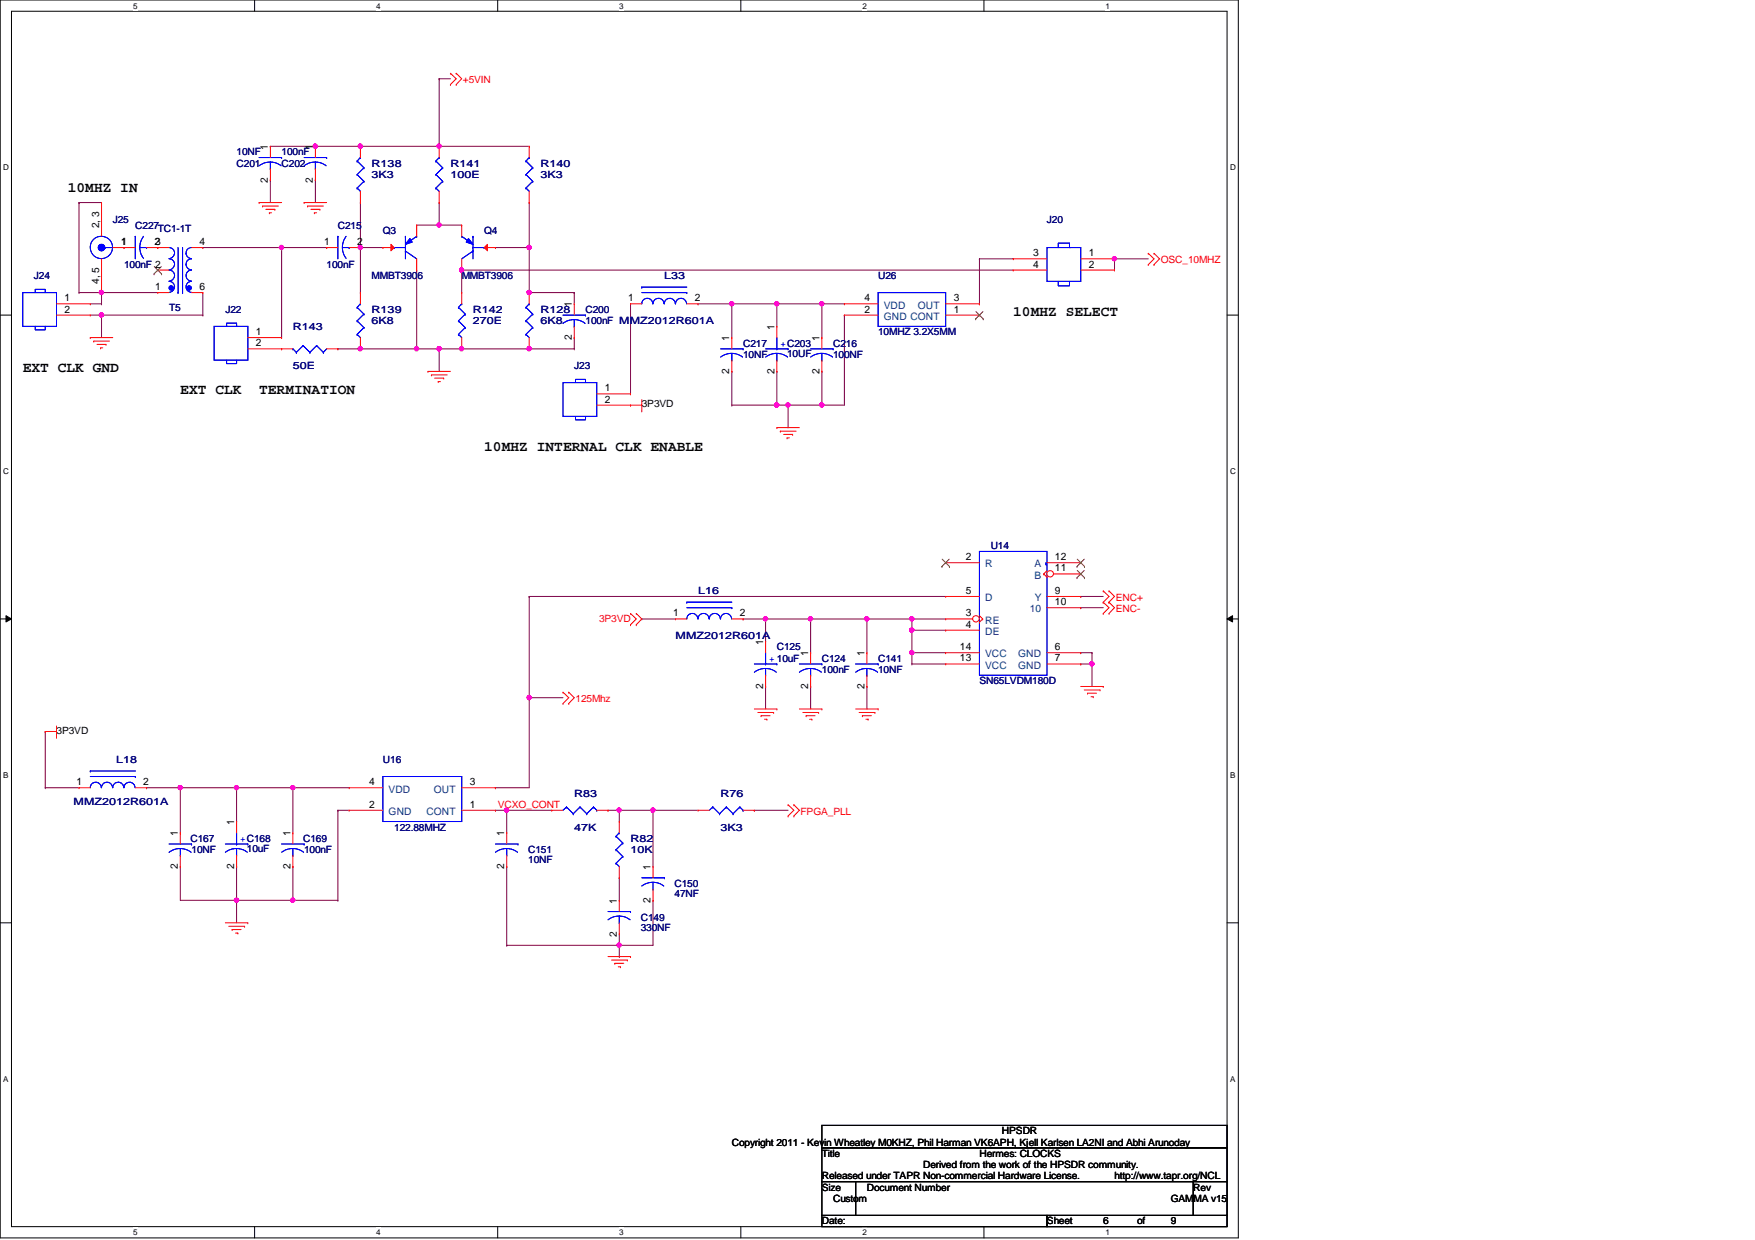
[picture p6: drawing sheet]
<svg xmlns="http://www.w3.org/2000/svg" width="297mm" height="210mm" viewBox="0 0 297 210" stroke-linecap="round" stroke-linejoin="round" font-family="sans-serif">
<path d="M0 0h209.6v209.5h-209.6zM1.9 1.9h205.8v205.7h-205.8z" fill="none" stroke="#000" stroke-width=".17"/>
<g fill="#fff">
<path d="M22.5 .2h.8v1.5h-.8z"/>
<path d="M22.5 207.9h.8v1.5h-.8z"/>
</g>
<path d="M43.1 0v1.9M43.1 207.6v1.9" fill="none" stroke="#000" stroke-width=".17"/>
<g fill="#fff">
<path d="M63.7 .2h.7v1.5h-.7z"/>
<path d="M63.7 207.9h.7v1.5h-.7z"/>
</g>
<path d="M84.2 0v1.9M84.2 207.6v1.9" fill="none" stroke="#000" stroke-width=".17"/>
<g fill="#fff">
<path d="M104.8 .2h.8v1.5h-.8z"/>
<path d="M104.8 207.9h.8v1.5h-.8z"/>
</g>
<path d="M125.4 0v1.9M125.4 207.6v1.9" fill="none" stroke="#000" stroke-width=".17"/>
<g fill="#fff">
<path d="M146 .2h.7v1.5h-.7z"/>
<path d="M146 207.9h.7v1.5h-.7z"/>
</g>
<path d="M166.5 0v1.9M166.5 207.6v1.9" fill="none" stroke="#000" stroke-width=".17"/>
<g fill="#fff">
<path d="M187.1 .2h.8v1.5h-.8z"/>
<path d="M187.1 207.9h.8v1.5h-.8z"/>
<path d="M.5 27.6h1v1.5h-1z"/>
<path d="M208.2 27.6h1v1.5h-1z"/>
<path d="M.5 79h1v1.6h-1z"/>
<path d="M208.2 79h1v1.6h-1z"/>
</g>
<path d="M0 53.3h1.9M207.7 53.3h1.9" fill="none" stroke="#000" stroke-width=".17"/>
<g fill="#fff">
<path d="M.5 130.5h.9v1.5h-.9z"/>
<path d="M208.2 130.5h.9v1.5h-.9z"/>
</g>
<path d="M0 104.8h1.9M1 104.2l.9 .6-.9 .5zM207.7 104.8l.9-.6v1.1zM207.7 104.8h1.9" fill="none" stroke="#000" stroke-width=".17"/>
<path d="M1 104.2l.9 .6-.9 .5zM207.7 104.8l.9-.6v1.1z" fill="#000"/>
<g fill="#fff">
<path d="M.5 181.9h.9v1.5h-.9z"/>
<path d="M208.2 181.9h.9v1.5h-.9z"/>
</g>
<path d="M0 156.2h1.9M207.7 156.2h1.9" fill="none" stroke="#000" stroke-width=".17"/>
<path d="M129.6 104.8h.1M129.6 104.8h7.6M129.6 104.8v3.8M154.3 104.8h.1M154.3 104.8h5.8" fill="none" stroke="#800040" stroke-width=".17"/>
<circle cx="129.5" cy="104.7" r=".37" fill="#f0f"/>
<circle cx="129.5" cy="104.7" r=".37" fill="none" stroke="#f0f" stroke-width=".17"/>
<path d="M139.1 51.4h.1M139.1 51.4v5.7" fill="none" stroke="#800040" stroke-width=".17"/>
<circle cx="139.1" cy="51.4" r=".37" fill="#f0f"/>
<circle cx="139.1" cy="51.4" r=".37" fill="none" stroke="#f0f" stroke-width=".17"/>
<path d="M142.9 53.3h.1M142.9 53.3v15.3M154.3 112.4h.1M154.3 110.5h.1M154.3 106.7h.1M154.3 112.4h5.8M154.3 110.5v1.9M154.3 106.7h5.8" fill="none" stroke="#800040" stroke-width=".17"/>
<circle cx="154.3" cy="106.7" r=".37" fill="#f0f"/>
<circle cx="154.3" cy="106.7" r=".37" fill="none" stroke="#f0f" stroke-width=".17"/>
<path d="M154.3 104.8h.1M154.3 104.8v1.9" fill="none" stroke="#800040" stroke-width=".17"/>
<circle cx="154.3" cy="104.7" r=".37" fill="#f0f"/>
<circle cx="154.3" cy="104.7" r=".37" fill="none" stroke="#f0f" stroke-width=".17"/>
<path d="M139.1 51.4h.1M139.1 51.4h3.8M154.3 110.5h.1M154.3 110.5h5.8" fill="none" stroke="#800040" stroke-width=".17"/>
<circle cx="154.3" cy="110.5" r=".37" fill="#f0f"/>
<circle cx="154.3" cy="110.5" r=".37" fill="none" stroke="#f0f" stroke-width=".17"/>
<path d="M154.3 106.7h.1M154.3 106.7v3.8M184.8 112.4h.1M184.8 112.4v3.8" fill="none" stroke="#800040" stroke-width=".17"/>
<circle cx="184.8" cy="112.4" r=".37" fill="#f0f"/>
<circle cx="184.8" cy="112.4" r=".37" fill="none" stroke="#f0f" stroke-width=".17"/>
<g fill="none" stroke="#800040" stroke-width=".17">
<path d="M131.5 62.9h.1M131.5 62.9v5.7M139.1 62.9h.1M139.1 62.9v5.7M182.9 110.5h.1M182.9 112.4h.1M182.9 102.9h.1M182.9 110.5h1.9M182.9 102.9h3.8M184.8 110.5h.1M184.8 110.5v1.9h-1.9M83.9 133.3h.1"/>
<path d="M83.9 133.3h5.7M85.8 137.2h.1M85.8 137.2h7.6"/>
</g>
<circle cx="85.7" cy="137.1" r=".37" fill="#f0f"/>
<circle cx="85.7" cy="137.1" r=".37" fill="none" stroke="#f0f" stroke-width=".17"/>
<g fill="none" stroke="#800040" stroke-width=".17">
<path d="M129.6 116.2h.1M129.6 116.2v3.8M137.2 116.2h.1M137.2 116.2v3.8M182.9 101h.1M182.9 101h3.8M30.5 133.3h.1M30.5 133.3h9.5M40 133.3h.1M40 133.3v5.8M40 152.4h.1M40 152.4v3.8"/>
<path d="M49.6 146.7h.1M49.6 146.7v5.7M85.8 146.7h.1M85.8 146.7v13.3M104.8 148.6h.1M104.8 148.6v3.8"/>
</g>
<circle cx="30.5" cy="133.3" r=".37" fill="#f0f"/>
<circle cx="30.5" cy="133.3" r=".37" fill="none" stroke="#f0f" stroke-width=".17"/>
<path d="M49.6 133.3h.1M49.6 133.3v7.7M49.6 133.3h9.5" fill="none" stroke="#800040" stroke-width=".17"/>
<circle cx="49.5" cy="133.3" r=".37" fill="#f0f"/>
<circle cx="49.5" cy="133.3" r=".37" fill="none" stroke="#f0f" stroke-width=".17"/>
<path d="M125.8 104.8h.1M125.8 104.8h3.8M102.9 137.2h.1M102.9 137.2h1.9M110.5 137.2h.1M110.5 137.2h7.6M110.5 137.2v9.5" fill="none" stroke="#800040" stroke-width=".17"/>
<circle cx="110.5" cy="137.1" r=".37" fill="#f0f"/>
<circle cx="110.5" cy="137.1" r=".37" fill="none" stroke="#f0f" stroke-width=".17"/>
<g fill="none" stroke="#800040" stroke-width=".17">
<path d="M108.6 104.8h.1M108.6 104.8h5.7M40 133.3h.1M40 133.3h9.6M57.2 137.2h.1M57.2 137.2h1.9M57.2 137.2v15.2M85.8 137.2h.1M85.8 137.2v3.8M104.8 137.2h.1M104.8 137.2v1.9M110.5 152.4h.1"/>
<path d="M110.5 152.4v7.6"/>
</g>
<circle cx="40" cy="133.3" r=".37" fill="#f0f"/>
<circle cx="40" cy="133.3" r=".37" fill="none" stroke="#f0f" stroke-width=".17"/>
<path d="M131.5 51.4h.1M131.5 51.4v3.8M127.7 137.2h.1M127.7 137.2h5.7" fill="none" stroke="#800040" stroke-width=".17"/>
<circle cx="131.5" cy="51.4" r=".37" fill="#f0f"/>
<circle cx="131.5" cy="51.4" r=".37" fill="none" stroke="#f0f" stroke-width=".17"/>
<path d="M123.9 51.4h.1M123.9 51.4h7.6" fill="none" stroke="#800040" stroke-width=".17"/>
<circle cx="123.8" cy="51.4" r=".37" fill="#f0f"/>
<circle cx="123.8" cy="51.4" r=".37" fill="none" stroke="#f0f" stroke-width=".17"/>
<path d="M188.6 43.8h.1M188.6 43.8v1.9M89.6 101h.1M89.6 101h70.5M137.2 104.8h.1M137.2 104.8v5.7" fill="none" stroke="#800040" stroke-width=".17"/>
<circle cx="188.6" cy="43.8" r=".37" fill="#f0f"/>
<circle cx="188.6" cy="43.8" r=".37" fill="none" stroke="#f0f" stroke-width=".17"/>
<path d="M17.2 53.3h.1M17.2 53.3v3.8" fill="none" stroke="#800040" stroke-width=".17"/>
<circle cx="17.2" cy="53.3" r=".37" fill="#f0f"/>
<circle cx="17.2" cy="53.3" r=".37" fill="none" stroke="#f0f" stroke-width=".17"/>
<path d="M17.2 49.5h.1M17.2 49.5h9.5" fill="none" stroke="#800040" stroke-width=".17"/>
<circle cx="17.2" cy="49.5" r=".37" fill="#f0f"/>
<circle cx="17.2" cy="49.5" r=".37" fill="none" stroke="#f0f" stroke-width=".17"/>
<path d="M61 24.8h.1M61 24.8h13.3" fill="none" stroke="#800040" stroke-width=".17"/>
<circle cx="61" cy="24.7" r=".37" fill="#f0f"/>
<circle cx="61" cy="24.7" r=".37" fill="none" stroke="#f0f" stroke-width=".17"/>
<path d="M74.3 24.8h.1M74.3 24.8h15.3" fill="none" stroke="#800040" stroke-width=".17"/>
<circle cx="74.3" cy="24.7" r=".37" fill="#f0f"/>
<circle cx="74.3" cy="24.7" r=".37" fill="none" stroke="#f0f" stroke-width=".17"/>
<path d="M74.3 38.1h.1M74.3 38.1h3.8" fill="none" stroke="#800040" stroke-width=".17"/>
<circle cx="74.3" cy="38.1" r=".37" fill="#f0f"/>
<circle cx="74.3" cy="38.1" r=".37" fill="none" stroke="#f0f" stroke-width=".17"/>
<path d="M61 34.3h.1M61 34.3v7.6M74.3 34.3h.1M74.3 34.3v3.8M89.6 41.9h.1M89.6 41.9v7.6" fill="none" stroke="#800040" stroke-width=".17"/>
<circle cx="89.5" cy="49.5" r=".37" fill="#f0f"/>
<circle cx="89.5" cy="49.5" r=".37" fill="none" stroke="#f0f" stroke-width=".17"/>
<circle cx="89.5" cy="41.9" r=".37" fill="#f0f"/>
<circle cx="89.5" cy="41.9" r=".37" fill="none" stroke="#f0f" stroke-width=".17"/>
<path d="M61 41.9h.1M61 41.9h3.8M83.9 41.9h.1M83.9 41.9h5.7" fill="none" stroke="#800040" stroke-width=".17"/>
<circle cx="61" cy="41.9" r=".37" fill="#f0f"/>
<circle cx="61" cy="41.9" r=".37" fill="none" stroke="#f0f" stroke-width=".17"/>
<path d="M61 41.9h.1M61 41.9v7.6M78.1 59.1h.1M78.1 59.1h11.5" fill="none" stroke="#800040" stroke-width=".17"/>
<circle cx="89.5" cy="59" r=".37" fill="#f0f"/>
<circle cx="89.5" cy="59" r=".37" fill="none" stroke="#f0f" stroke-width=".17"/>
<circle cx="78.1" cy="59" r=".37" fill="#f0f"/>
<circle cx="78.1" cy="59" r=".37" fill="none" stroke="#f0f" stroke-width=".17"/>
<path d="M70.5 38.1h.1M70.5 38.1h3.8M89.6 34.3h.1M89.6 34.3v7.6M61 59.1h.1M70.5 45.7h.1M70.5 45.7v13.4h-9.5M78.1 45.7h.1M78.1 45.7v3.8" fill="none" stroke="#800040" stroke-width=".17"/>
<circle cx="61" cy="59" r=".37" fill="#f0f"/>
<circle cx="61" cy="59" r=".37" fill="none" stroke="#f0f" stroke-width=".17"/>
<path d="M34.3 41.9h.1M34.3 41.9h13.4M47.7 41.9h.1M47.7 41.9v15.2M74.3 59.1h.1M74.3 59.1h3.8" fill="none" stroke="#800040" stroke-width=".17"/>
<circle cx="47.6" cy="41.9" r=".37" fill="#f0f"/>
<circle cx="47.6" cy="41.9" r=".37" fill="none" stroke="#f0f" stroke-width=".17"/>
<path d="M47.7 41.9h7.6M55.3 41.9h.1M74.3 59.1h.1M74.3 59.1v3.8" fill="none" stroke="#800040" stroke-width=".17"/>
<circle cx="74.3" cy="59" r=".37" fill="#f0f"/>
<circle cx="74.3" cy="59" r=".37" fill="none" stroke="#f0f" stroke-width=".17"/>
<path d="M70.5 59.1h.1M70.5 59.1h3.8" fill="none" stroke="#800040" stroke-width=".17"/>
<circle cx="70.5" cy="59" r=".37" fill="#f0f"/>
<circle cx="70.5" cy="59" r=".37" fill="none" stroke="#f0f" stroke-width=".17"/>
<path d="M53.4 24.8h7.6M61 24.8h.1M57.2 59.1h.1M57.2 59.1h3.8" fill="none" stroke="#800040" stroke-width=".17"/>
<circle cx="53.3" cy="24.7" r=".37" fill="#f0f"/>
<circle cx="53.3" cy="24.7" r=".37" fill="none" stroke="#f0f" stroke-width=".17"/>
<g fill="none" stroke="#800040" stroke-width=".17">
<path d="M74.3 13.3h.1M74.3 13.3h1.9M74.3 13.3v11.5M53.4 30.5h.1M53.4 30.5v3.8M89.6 49.5h7.6M89.6 59.1h7.6M97.2 49.5h.1M97.2 57.1h.1M97.2 59.1h.1M97.2 49.5v1.9M97.2 57.1v2"/>
<path d="M83.9 137.2h.1M83.9 137.2h1.9M104.8 137.2h.1M104.8 137.2h5.7"/>
</g>
<circle cx="104.8" cy="137.1" r=".37" fill="#f0f"/>
<circle cx="104.8" cy="137.1" r=".37" fill="none" stroke="#f0f" stroke-width=".17"/>
<path d="M89.6 118.1h.1M89.6 118.1v15.2M146.7 104.8h.1M146.7 104.8h7.6" fill="none" stroke="#800040" stroke-width=".17"/>
<circle cx="89.5" cy="118.1" r=".37" fill="#f0f"/>
<circle cx="89.5" cy="118.1" r=".37" fill="none" stroke="#f0f" stroke-width=".17"/>
<g fill="none" stroke="#800040" stroke-width=".17">
<path d="M15.3 53.3h19M15.3 51.4h1.9M17.2 53.3h.1M17.2 51.4h.1M17.2 49.5h.1M17.2 49.5v1.9M34.3 53.3h.1M34.3 49.5v3.8M78.1 45.7h.1M78.1 45.7h93.4M165.8 43.8h.1M165.8 51.4h.1"/>
<path d="M165.8 43.8h5.7M165.8 43.8v7.6M188.6 43.8h.1M188.6 43.8h5.7M89.6 118.1h.1M89.6 101h.1M89.6 118.1h5.7M89.6 101v17.1"/>
</g>
<circle cx="78.1" cy="45.7" r=".37" fill="#f0f"/>
<circle cx="78.1" cy="45.7" r=".37" fill="none" stroke="#f0f" stroke-width=".17"/>
<g fill="none" stroke="#800040" stroke-width=".17">
<path d="M45.8 30.5h.1M45.8 24.8h.1M45.8 30.5v3.8M45.8 24.8h7.6M106.7 51.4h.1M106.7 51.4v15.3M123.9 51.4h.1M123.9 51.4v5.7M123.9 62.9h.1M123.9 62.9v5.7M146.7 116.2h.1M146.7 104.8h.1"/>
<path d="M146.7 104.8v5.7M146.7 116.2v3.8M7.7 123.8h.1M7.7 133.3h.1M7.7 123.8v9.5M7.7 133.3h5.7"/>
</g>
<circle cx="146.7" cy="104.7" r=".37" fill="#f0f"/>
<circle cx="146.7" cy="104.7" r=".37" fill="none" stroke="#f0f" stroke-width=".17"/>
<path d="M137.2 104.8h.1M137.2 104.8h9.5" fill="none" stroke="#800040" stroke-width=".17"/>
<circle cx="137.2" cy="104.7" r=".37" fill="#f0f"/>
<circle cx="137.2" cy="104.7" r=".37" fill="none" stroke="#f0f" stroke-width=".17"/>
<g fill="none" stroke="#800040" stroke-width=".17">
<path d="M13.4 34.3h.1M13.4 34.3h3.8M13.4 34.3v15.2M13.4 49.5h.1M13.4 49.5h3.8M24.8 133.3h.1M24.8 133.3h5.7M30.5 133.3h.1M30.5 133.3v7.7M30.5 146.7h.1M30.5 146.7v5.7M104.8 158.1v1.9"/>
<path d="M104.8 160h.1M104.8 160h5.7"/>
</g>
<circle cx="104.8" cy="160" r=".37" fill="#f0f"/>
<circle cx="104.8" cy="160" r=".37" fill="none" stroke="#f0f" stroke-width=".17"/>
<path d="M30.5 152.4h9.5M40 152.4h.1M85.8 160h.1M85.8 160h19v1.9M104.8 161.9h.1" fill="none" stroke="#800040" stroke-width=".17"/>
<circle cx="40" cy="152.4" r=".37" fill="#f0f"/>
<circle cx="40" cy="152.4" r=".37" fill="none" stroke="#f0f" stroke-width=".17"/>
<path d="M40 146.7h.1M40 146.7v5.7h17.2M49.6 152.4h.1M57.2 152.4h.1" fill="none" stroke="#800040" stroke-width=".17"/>
<circle cx="49.5" cy="152.4" r=".37" fill="#f0f"/>
<circle cx="49.5" cy="152.4" r=".37" fill="none" stroke="#f0f" stroke-width=".17"/>
<path d="M118.1 51.4h.1M118.1 51.4h5.8M133.4 68.6h.1M133.4 68.6h9.5M139.1 68.6h.1" fill="none" stroke="#800040" stroke-width=".17"/>
<circle cx="139.1" cy="68.6" r=".37" fill="#f0f"/>
<circle cx="139.1" cy="68.6" r=".37" fill="none" stroke="#f0f" stroke-width=".17"/>
<circle cx="133.4" cy="68.6" r=".37" fill="#f0f"/>
<circle cx="133.4" cy="68.6" r=".37" fill="none" stroke="#f0f" stroke-width=".17"/>
<path d="M123.9 68.6h.1M123.9 68.6h9.5M131.5 68.6h.1M133.4 68.6h.1M133.4 68.6v3.8" fill="none" stroke="#800040" stroke-width=".17"/>
<circle cx="131.5" cy="68.6" r=".37" fill="#f0f"/>
<circle cx="131.5" cy="68.6" r=".37" fill="none" stroke="#f0f" stroke-width=".17"/>
<path d="M131.5 51.4h.1M131.5 51.4h7.6" fill="none" stroke="#800040" stroke-width=".17"/>
<g fill="none" stroke="#f00" stroke-width=".17">
<path d="M76.2 12.4h.1M76.2 14.3h.1M76.2 12.4l1 .9-1 1M77.2 12.4h.1M77.2 14.3h.1M77.2 12.4l.9 .9-.9 1M43.9 34.3h.1M43.9 34.3h3.8M44.4 34.9h.1M44.4 34.9h2.7M45 35.4h1.5M45.6 36h.1"/>
<path d="M45.6 36h.4M46.5 35.4h.1M51.5 34.3h.1M51.5 34.3h3.8M52.1 34.9h.1M52.1 34.9h2.6M52.6 35.4h1.5M53.2 36h.1M53.2 36h.4M54.1 35.4h.1M15.3 57.1h.1M15.3 57.1h3.8"/>
<path d="M15.9 57.7h.1M15.9 57.7h2.6M16.4 58.3h1.5M17 58.9h.1M17 58.9h.4M17.9 58.3h.1M194.3 42.9h.1M194.3 44.8h.1M194.3 42.9l1 .9-1 1M195.3 42.9h.1M195.3 44.8h.1M195.3 42.9l1 .9-1 1"/>
<path d="M72.4 62.9h.1M72.4 62.9h3.8M73 63.5h.1M73 63.5h2.7M73.6 64h1.5M74.2 64.6h.1M74.2 64.6h.3M75.1 64h.1M106.7 68.6h.1M106.7 68.6h1.9M108.6 69.6h.1M108.6 67.6v2"/>
<path d="M131.5 72.4h.1M131.5 72.4h3.8M132.1 73h.1M132.1 73h2.6M132.6 73.5h1.6M133.2 74.1h.1M133.2 74.1h.4M134.2 73.5h.1M95.3 117.2h.1M95.3 119.1h.1M95.3 117.2l1 .9-1 1M96.3 117.2h.1"/>
<path d="M96.3 119.1h.1M96.3 117.2l.9 .9-.9 1M106.7 105.7h.1M106.7 103.8h.1M106.7 103.8l1 1-1 .9M107.7 103.8h.1M107.7 105.7h.1M107.7 103.8l.9 1-.9 .9M182.9 116.2h3.8M183.5 116.8h2.7M184.1 117.3h.1M184.1 117.3h1.5"/>
<path d="M184.7 117.9h.3M185 117.9h.1M186.2 116.8h.1M186.7 116.2h.1M186.7 101.9h.1M186.7 103.8h.1M186.7 100h.1M186.7 101.9l1 1-1 .9M186.7 100l1 1-1 .9M187.7 101.9h.1M187.7 103.8h.1M187.7 100h.1"/>
<path d="M187.7 101.9l.9 1-.9 .9M187.7 100l.9 1-.9 .9M7.7 123.8h.1M7.7 123.8h1.9M9.6 124.8h.1M9.6 122.9v1.9M127.7 120h3.8M128.3 120.6h2.6M128.8 121.2h.1M128.8 121.2h1.5M129.4 121.8h.4M129.8 121.8h.1"/>
<path d="M130.9 120.6h.1M131.5 120h.1M133.4 136.2h.1M133.4 138.1h.1M133.4 136.2l1 1-1 .9M134.4 136.2h.1M134.4 138.1h.1M134.4 136.2l.9 1-.9 .9M135.3 120h3.8M135.9 120.6h2.7M136.4 121.2h.1M136.4 121.2h1.6"/>
<path d="M137 121.8h.4M137.4 121.8h.1M138.6 120.6h.1M139.1 120h.1M144.8 120h3.8M145.4 120.6h2.7M146 121.2h.1M146 121.2h1.5M146.6 121.8h.3M146.9 121.8h.1M148.1 120.6h.1M148.6 120h.1"/>
<path d="M38.1 156.2h3.8M38.7 156.8h2.7M39.3 157.4h.1M39.3 157.4h1.5M39.9 157.9h.4M40.3 157.9h.1M41.4 156.8h.1M41.9 156.2h.1M104.8 152.4h.1M104.8 158.1h.1M104.8 152.4v1.9M104.8 156.2v1.9"/>
<path d="M102.9 161.9h3.8M103.5 162.5h2.7M104.1 163.1h.1M104.1 163.1h1.5M104.6 163.7h.4M105 163.7h.1M106.2 162.5h.1M106.7 161.9h.1"/>
</g>
<path d="M139.1 190.5h68.6v3.8h-68.6zM139.1 194.3h68.6v5.7h-68.6zM139.1 200h5.7v5.7h-5.7zM139.1 205.7h38.1v1.9h-38.1zM144.8 200h57.2v5.7h-57.2zM177.2 205.7h30.5v1.9h-30.5zM202 200h5.7v5.7h-5.7z" fill="none" stroke="#000" stroke-width=".17"/>
<g fill="none" stroke="#00f" stroke-width=".17">
<path d="M78.1 40h.1M78.1 40l1.9 1.4M80 42.5h.1M80 40h.1M80 42.5l-1.9 1.3M80 40v3.8M80 41.9h2M82 41.9h.1M102.9 154.3h3.8M104.8 156.2h.1M104.8 155.1l1.2 .2 .6 .4M104.8 155.1l-.8 .1-1.1 .5"/>
<path d="M104.8 155.1v1.1M106.7 154.3h.1"/>
</g>
<path d="M79.3 40.4l.7 1-1.1-.4z" fill="#00f"/>
<path d="M78.1 40h.1M78.1 40l1.9 1.4M79.3 40.4l.7 1-1.1-.4zM80 42.5h.1M80 40h.1M80 42.5l-1.9 1.3M80 40v3.8M80 41.9h2M82 41.9h.1" fill="none" stroke="#00f" stroke-width=".17"/>
<path d="M79.3 40.4l.7 1-1.1-.4z" fill="#00f"/>
<path d="M79.3 40.4l.7 1-1.1-.4z" fill="none" stroke="#00f" stroke-width=".17"/>
<path d="M78.1 38.1h.1M78.1 38.1v1.9M78.1 45.7h.1M78.1 43.8v1.9" fill="none" stroke="#f00" stroke-width=".17"/>
<path d="M82 41.9l.5-.5v1.1z" fill="#f00"/>
<g fill="none" stroke="#f00" stroke-width=".17">
<path d="M45.8 24.8h.1M45.8 30.5h.1M45.8 24.8v1.9M45.8 28.6v1.9M53.4 24.8h.1M53.4 30.5h.1M53.4 24.8v1.9M53.4 28.6v1.9M74.3 34.3h.1M74.3 24.8h.1M74.3 24.8v1.9M74.3 32.4v1.9"/>
<path d="M89.6 34.3h.1M89.6 24.8h.1M89.6 24.8v1.9M89.6 32.4v1.9M41.9 57.1h5.8M41.9 59.1h5.8M47.7 57.1h.1M47.7 59.1h.1M82 41.9l.5-.5v1.1zM82 41.9h1.9M83.9 41.9h.1M139.1 57.1h.1"/>
<path d="M139.1 57.1v2M101 66.7h5.7M101 68.6h5.7M106.7 66.7h.1M106.7 68.6h.1M139.1 62.9h.1M139.1 61v1.9M114.3 104.8h.1M114.3 104.8h1.9M123.9 104.8h1.9M125.8 104.8h.1M104.8 139.1h.1"/>
<path d="M104.8 139.1v1.9M30.5 141h.1M30.5 146.7h.1M30.5 141v1.9M30.5 144.8v1.9M85.8 141h.1M85.8 146.7h.1M85.8 141v1.9M85.8 144.8v1.9M104.8 148.6h.1M104.8 146.7v1.9M110.5 146.7h.1"/>
<path d="M110.5 152.4h.1M110.5 146.7v1.9M110.5 150.5v1.9"/>
</g>
<g fill="none" stroke="#00f" stroke-width=".17">
<path d="M43.9 26.7h3.8M45.8 28.6h.1M45.8 27.4l1.1 .3 .7 .4M45.8 27.4l-.9 .1-1 .6M45.8 27.4v1.2M47.7 26.7h.1M51.5 26.7h3.8M53.4 28.6h.1M53.4 27.4l1.1 .3 .7 .4M53.4 27.4l-.9 .1-1 .6M53.4 27.4v1.2M55.3 26.7h.1"/>
<path d="M73.8 31.8h.1M73.8 29.5h.1M73.8 27.3h.1M73.8 31.8l.5 .6M73.8 29.5l1.1 1.2M73.8 27.3l1.1 1.1M74.3 26.7h.1M74.3 26.7l-.5 .6M74.9 30.7h.1M74.9 28.4h.1M74.9 30.7l-1.1 1.1M74.9 28.4l-1.1 1.1"/>
<path d="M89 31.8h.1M89 29.5h.1M89 27.3h.1M89 31.8l.6 .6M89 29.5l1.2 1.2M89 27.3l1.2 1.1M89.6 26.7h.1M89.6 26.7l-.6 .6M90.2 30.7h.1M90.2 28.4h.1M90.2 30.7l-1.2 1.1M90.2 28.4l-1.2 1.1"/>
<path d="M36.2 55.2h5.7v5.8h-5.7zM38.4 55.2v-.5h1.6v.5M66.7 41.9h.1M66.7 41.9h1.9M68.6 42.5h.1M68.6 40h.1M68.6 42.5l1.9 1.3M68.6 40v3.8M70.5 40h.1M70.5 40l-1.9 1.4M137.2 59.1h3.8M139.1 59.8l1.1 .2 .7 .5"/>
<path d="M139.1 59.8l-.8 .1-1.1 .6M139.1 59.8v1.2M141 59.1h.1M38.4 61v.6h1.6v-.6M95.3 64.8h5.7v5.7h-5.7zM97.4 64.8v-.6h1.7v.6M97.4 70.5v.6h1.7v-.6M139.1 61h.1M116.2 104.8a.93 .93 0 0 1 1-1 .93 .93 0 0 1 .9 1M116.2 101.9h.1M116.2 101.9h7.7M116.2 102.9h7.7"/>
<path d="M118.1 104.8a.93 .93 0 0 1 1-1 .93 .93 0 0 1 .9 1M120.1 104.8a.93 .93 0 0 1 .9-1 .93 .93 0 0 1 .9 1M122 104.8a.93 .93 0 0 1 .9-1 .93 .93 0 0 1 .9 1M123.9 102.9h.1M28.6 142.9h3.8M30.5 144.8h.1M30.5 143.6l1.2 .3 .6 .4M30.5 143.6l-.8 .1-1.1 .6M30.5 143.6v1.2M32.4 142.9h.1M83.9 142.9h3.8M85.8 144.8h.1"/>
<path d="M85.8 143.6l1.1 .3 .7 .4M85.8 143.6l-.9 .1-1 .6M85.8 143.6v1.2M87.7 142.9h.1M104.3 146.1h.1M104.3 143.8h.1M104.3 141.6h.1M104.3 146.1l.5 .6M104.3 143.8l1.1 1.2M104.3 141.6l1.1 1.1M104.8 141h.1M104.8 141l-.5 .6"/>
<path d="M105.4 145h.1M105.4 142.7h.1M105.4 145l-1.1 1.1M105.4 142.7l-1.1 1.1M108.6 148.6h3.8M110.5 150.5h.1M110.5 149.4l1.2 .2 .6 .4M110.5 149.4l-.8 .1-1.1 .5M110.5 149.4v1.1M112.4 148.6h.1"/>
</g>
<path d="M69.4 40.4l.4 .6-1.2 .4z" fill="#00f"/>
<path d="M66.7 41.9h.1M66.7 41.9h1.9M68.6 42.5h.1M68.6 40h.1M68.6 42.5l1.9 1.3M68.6 40v3.8M69.4 40.4l.4 .6-1.2 .4zM70.5 40h.1M70.5 40l-1.9 1.4" fill="none" stroke="#00f" stroke-width=".17"/>
<path d="M69.4 40.4l.4 .6-1.2 .4z" fill="#00f"/>
<path d="M69.4 40.4l.4 .6-1.2 .4z" fill="none" stroke="#00f" stroke-width=".17"/>
<path d="M70.5 38.1h.1M70.5 38.1v1.9M70.5 45.7h.1M70.5 43.8v1.9" fill="none" stroke="#f00" stroke-width=".17"/>
<path d="M66.2 41.4l.5 .5-.5 .6z" fill="#f00"/>
<g fill="none" stroke="#f00" stroke-width=".17">
<path d="M55.3 41.9h.1M55.3 41.9h1.9M59.1 41.9h1.9M61 59.1h.1M61 49.5h.1M61 41.9h.1M61 49.5v1.9M61 57.1v2M64.8 41.9h.1M64.8 41.9h1.9M66.2 41.4l.5 .5-.5 .6zM78.1 59.1h.1"/>
<path d="M78.1 49.5h.1M78.1 49.5v1.9M78.1 57.1v2M106.7 51.4h.1M106.7 51.4h1.9M116.2 51.4h1.9M118.1 51.4h.1M131.5 55.2h.1M131.5 55.2v1.9M131.5 62.9h.1M131.5 61v1.9M13.4 133.3h.1"/>
<path d="M13.4 133.3h1.9M22.9 133.3h1.9M24.8 133.3h.1M118.1 137.2h.1M118.1 137.2h2M125.8 137.2h1.9M127.7 137.2h.1M49.6 141h.1M49.6 146.7h.1M49.6 141v1.9M49.6 144.8v1.9"/>
</g>
<g fill="none" stroke="#00f" stroke-width=".17">
<path d="M28.6 47.6a.93 .93 0 0 1 .9 1 .93 .93 0 0 1-.9 .9M28.6 45.7a.93 .93 0 0 1 .9 1 .93 .93 0 0 1-.9 .9M28.6 41.9a.93 .93 0 0 1 .9 .9 .93 .93 0 0 1-.9 1M28.6 43.8a.93 .93 0 0 1 .9 .9 .93 .93 0 0 1-.9 1M30.1 49.5h.1M30.1 41.9v7.6M30.9 49.5h.1M30.9 41.9v7.6M32.4 41.9a.93 .93 0 0 0-.9 .9 .93 .93 0 0 0 .9 1M32.4 43.8a.93 .93 0 0 0-.9 .9 .93 .93 0 0 0 .9 1M32.4 45.7a.93 .93 0 0 0-.9 1 .93 .93 0 0 0 .9 .9M32.4 47.6a.93 .93 0 0 0-.9 1 .93 .93 0 0 0 .9 .9"/>
<path d="M57.2 40h.1M57.2 40v3.8M58 41.9l.2 1.2 .4 .6M58 41.9h1.1M58.6 40l-.5 1.1-.1 .8M59.1 41.9h.1M60.4 56.6h.1M60.4 54.3h.1M60.4 52h.1M60.4 56.6l.6 .5M60.4 54.3l1.2 1.2M60.4 52l1.2 1.2"/>
<path d="M61 51.4h.1M61 51.4l-.6 .6M61.6 55.5h.1M61.6 53.2h.1M61.6 55.5l-1.2 1.1M61.6 53.2l-1.2 1.1M77.6 56.6h.1M77.6 54.3h.1M77.6 52h.1M77.6 56.6l.5 .5M77.6 54.3l1.1 1.2M77.6 52l1.1 1.2"/>
<path d="M78.1 51.4h.1M78.1 51.4l-.5 .6M78.7 55.5h.1M78.7 53.2h.1M78.7 55.5l-1.1 1.1M78.7 53.2l-1.1 1.1M108.6 51.4a.93 .93 0 0 1 1-.9 .93 .93 0 0 1 .9 .9M108.6 48.6h.1M108.6 48.6h7.6M108.6 49.5h7.6M110.5 51.4a.93 .93 0 0 1 1-.9 .93 .93 0 0 1 .9 .9M112.4 51.4a.93 .93 0 0 1 1-.9 .93 .93 0 0 1 .9 .9"/>
<path d="M114.3 51.4a.93 .93 0 0 1 1-.9 .93 .93 0 0 1 .9 .9M116.2 49.5h.1M129.6 59.1h3.8M131.5 59.1h.1M131.5 59.8l1.1 .2 .7 .5M131.5 59.8l-.8 .1-1.1 .6M131.5 57.1v2M131.5 59.8v1.2M133.4 59.1h.1M131.5 61h.1M15.3 133.3a.93 .93 0 0 1 .9-.9 .93 .93 0 0 1 .9 .9M15.3 130.5h.1"/>
<path d="M15.3 130.5h7.6M15.3 131.4h7.6M17.2 133.3a.93 .93 0 0 1 .9-.9 .93 .93 0 0 1 .9 .9M19.1 133.3a.93 .93 0 0 1 .9-.9 .93 .93 0 0 1 1 .9M21 133.3a.93 .93 0 0 1 .9-.9 .93 .93 0 0 1 1 .9M22.9 131.4h.1M120.6 136.6h.1M120.6 136.6l-.5 .6M120.6 136.6l1.2 1.2M121.8 137.8h.1M122.9 136.6h.1M122.9 136.6l-1.1 1.2"/>
<path d="M122.9 136.6l1.2 1.2M124.1 137.8h.1M125.2 136.6h.1M125.2 136.6l-1.1 1.2M125.2 136.6l.6 .6M125.8 137.2h.1M47.7 142.9h3.8M49.6 144.8h.1M49.6 143.6l1.1 .3 .7 .4M49.6 143.6l-.9 .1-1 .6M49.6 143.6v1.2M51.5 142.9h.1"/>
</g>
<circle cx="32" cy="48.7" r=".37" fill="#00f"/>
<circle cx="32" cy="48.7" r=".37" fill="none" stroke="#00f" stroke-width=".17"/>
<circle cx="29" cy="48.7" r=".37" fill="#00f"/>
<g fill="none" stroke="#00f" stroke-width=".17">
<path d="M28.6 47.6a.93 .93 0 0 1 .9 1 .93 .93 0 0 1-.9 .9M28.6 45.7a.93 .93 0 0 1 .9 1 .93 .93 0 0 1-.9 .9M28.6 41.9a.93 .93 0 0 1 .9 .9 .93 .93 0 0 1-.9 1M28.6 43.8a.93 .93 0 0 1 .9 .9 .93 .93 0 0 1-.9 1M30.1 49.5h.1M30.1 41.9v7.6M30.9 49.5h.1M30.9 41.9v7.6M32.4 41.9a.93 .93 0 0 0-.9 .9 .93 .93 0 0 0 .9 1M32.4 43.8a.93 .93 0 0 0-.9 .9 .93 .93 0 0 0 .9 1M32.4 45.7a.93 .93 0 0 0-.9 1 .93 .93 0 0 0 .9 .9M32.4 47.6a.93 .93 0 0 0-.9 1 .93 .93 0 0 0 .9 .9"/>
<circle cx="29" cy="48.7" r=".37"/>
</g>
<circle cx="32" cy="48.7" r=".37" fill="#00f"/>
<circle cx="32" cy="48.7" r=".37" fill="none" stroke="#00f" stroke-width=".17"/>
<circle cx="29" cy="48.7" r=".37" fill="#00f"/>
<g fill="none" stroke="#00f" stroke-width=".17">
<path d="M60.4 31.8h.1M60.4 29.5h.1M60.4 27.3h.1M60.4 31.8l.6 .6M60.4 29.5l1.2 1.2M60.4 27.3l1.2 1.1M61 26.7h.1M61 26.7l-.6 .6M61.6 30.7h.1M61.6 28.4h.1M61.6 30.7l-1.2 1.1M61.6 28.4l-1.2 1.1"/>
<path d="M3.8 49.5h5.8v5.7h-5.8zM6 49.5v-.5h1.7v.5M6 55.2v.6h1.7v-.6M89 56.6h.1M89 54.3h.1M89 52h.1M89 56.6l.6 .5M89 54.3l1.2 1.2M89 52l1.2 1.2M89.6 51.4h.1M89.6 51.4l-.6 .6M90.2 55.5h.1"/>
<path d="M90.2 53.2h.1M90.2 55.5l-1.2 1.1M90.2 53.2l-1.2 1.1M95.3 53.3h3.8M97.2 55.2h.1M97.2 54.1l1.1 .2 .7 .4M97.2 54.1l-.8 .1-1.1 .5M97.2 54.1v1.1M99.1 53.3h.1M122 59.1h3.8M123.9 59.8l1.1 .2 .7 .5M123.9 59.8l-.9 .1-1 .6"/>
<path d="M123.9 59.8v1.2M125.8 59.1h.1M148.6 49.5h11.5v5.7h-11.5zM177.2 41.9h5.7v5.7h-5.7zM179.1 41.9v-.8h1.9v.8h.2M179.1 47.6v.8h1.9v-.8M123.9 61h.1M165.8 93.3h11.4v21h-11.4zM177 95.5h.1M177 95.2v.3M127.7 112.4h3.8M129.6 114.3h.1"/>
<path d="M129.6 112.4h.1M129.6 113.2l1.1 .2 .7 .4M129.6 113.2l-.9 .1-1 .5M129.6 110.5v1.9M129.6 113.2v1.1M131.5 112.4h.1M144.8 112.4h3.8M146.7 114.3h.1M146.7 113.2l1.2 .2 .6 .4M146.7 113.2l-.8 .1-1.1 .5M146.7 113.2v1.1M148.6 112.4h.1"/>
<path d="M64.8 131.4h13.3v7.7h-13.3zM38.1 142.9h3.8M40 144.8h.1M40 142.9h.1M40 143.6l1.2 .3 .7 .4M40 143.6l-.8 .1-1.1 .6M40 141v1.9M40 143.6v1.2M41.9 142.9h.1"/>
<circle cx="29" cy="48.7" r=".37"/>
</g>
<g fill="none" stroke="#f00" stroke-width=".17">
<path d="M61 34.3h.1M61 24.8h.1M61 24.8v1.9M61 32.4v1.9M9.6 51.4h5.7M9.6 53.3h5.7M15.3 51.4h.1M15.3 53.3h.1M26.7 49.5h.1M26.7 41.9h.1M26.7 45.7h.1M26.7 49.5h1.9"/>
<path d="M26.7 41.9h1.9M26.7 45.7h1.9M32.4 49.5h1.9M32.4 41.9h1.9M34.3 49.5h.1M34.3 41.9h.1M89.6 59.1h.1M89.6 49.5h.1M89.6 49.5v1.9M89.6 57.1v2M97.2 51.4h.1M97.2 57.1h.1"/>
<path d="M97.2 51.4v1.9M97.2 55.2v1.9M123.9 57.1h.1M123.9 57.1v2M142.9 53.3h.1M142.9 51.4h.1M142.9 51.4h5.7M142.9 53.3h5.7M160.1 51.4h5.7M160.1 53.3h5.7M165.8 51.4h.1M165.8 53.3h.1"/>
<path d="M171.5 43.8h.1M171.5 45.7h.1M171.5 45.7h5.7M171.5 43.8h5.7M182.9 45.7h5.7M182.9 43.8h5.7M188.6 43.8h.1M188.6 45.7h.1M123.9 62.9h.1M123.9 61v1.9M176.7 97.2h.1M176.7 97.2l.5 .5"/>
<path d="M177.2 97.7h.1M177.2 95.2h5.7M177.2 96.6l-.5 .6M182.9 95.2h.1M129.6 108.6h.1M129.6 116.2h.1M129.6 108.6v1.9M129.6 114.3v1.9M146.7 110.5h.1M146.7 116.2h.1M146.7 110.5v1.9M146.7 114.3v1.9"/>
<path d="M40 139.1h.1M40 139.1v1.9M59.1 137.2h.1M59.1 133.3h.1M59.1 133.3h5.7M59.1 137.2h5.7M78.1 133.3h5.8M78.1 137.2h5.8M83.9 133.3h.1M83.9 137.2h.1M40 146.7h.1M40 144.8v1.9"/>
</g>
<path d="M26.1 46.4h.1M26.1 45.1l1.2 1.3M27.3 45.1l-1.2 1.3M27.3 46.4h.1M165.1 54h.1M165.2 52.7l1.2 1.3M166.4 52.7l-1.3 1.3M166.4 54h.1M182.3 95.9h.1M182.3 94.7l1.3 1.2M183.5 94.7l-1.2 1.2M183.6 95.9h.1" fill="none" stroke="#804000" stroke-width=".17"/>
<circle cx="177.8" cy="97.1" r=".55" fill="#fff"/>
<g fill="none" stroke="#f00" stroke-width=".17">
<path d="M160.1 95.2h.1M160.1 95.2h5.7M178.3 97.2h4.6M182.9 97.2h.1M160.1 110.5h.1M160.1 112.4h.1M160.1 110.5h5.7M160.1 112.4h5.7M165.8 105.3h.1M165.8 104.2l.5 .6M166.3 104.8h.1M166.3 104.8l-.5 .5"/>
<path d="M177.2 101h5.7M177.2 102.9h5.7M177.2 110.5h5.7M177.2 112.4h5.7M182.9 101h.1M182.9 102.9h.1M182.9 110.5h.1M182.9 112.4h.1"/>
<circle cx="177.8" cy="97.1" r=".55"/>
</g>
<path d="M159.4 95.9h.1M159.5 94.7l1.2 1.2M160.7 94.7l-1.3 1.2M160.7 95.9h.1M182.3 97.8h.1M182.3 96.6l1.3 1.2M183.5 96.6l-1.2 1.2M183.6 97.8h.1" fill="none" stroke="#804000" stroke-width=".17"/>
<circle cx="165.2" cy="104.7" r=".55" fill="#fff"/>
<g fill="none" stroke="#f00" stroke-width=".17">
<path d="M21 41.9h.1M21 41.9h1.9M24.8 41.9h1.9M26.7 41.9h.1M47.7 59.1h.1M47.7 59.1h1.9M55.3 59.1h1.9M57.2 59.1h.1M137.2 110.5h.1M137.2 116.2h.1M137.2 110.5v1.9M137.2 114.3v1.9"/>
<path d="M160.1 104.8h.1M160.1 106.7h.1M160.1 101h.1M160.1 104.8h4.5M160.1 106.7h5.7M160.1 101h5.7M93.4 137.2h.1M93.4 137.2h1.9M101 137.2h1.9M102.9 137.2h.1"/>
<circle cx="165.2" cy="104.7" r=".55"/>
</g>
<g fill="none" stroke="#00f" stroke-width=".17">
<path d="M22.9 40h.1M22.9 40v3.8M23.7 41.9l.2 1.2 .4 .6M23.7 41.9h1.1M24.3 40l-.5 1.1-.1 .8M24.8 41.9h.1M49.6 59.1h.1M49.6 59.1l.6 .5M50.2 59.6h.1M51.3 58.5h.1M51.3 58.5l1.1 1.1M51.3 58.5l-1.1 1.1"/>
<path d="M52.4 59.6h.1M53.6 58.5h.1M53.6 58.5l1.1 1.1M53.6 58.5l-1.2 1.1M54.7 59.6h.1M55.3 59.1l-.6 .5M135.3 112.4h3.8M137.2 114.3h.1M137.2 113.2l1.1 .2 .7 .4M137.2 113.2l-.8 .1-1.1 .5M137.2 113.2v1.1M139.1 112.4h.1"/>
<path d="M95.9 136.6h.1M95.9 136.6l-.6 .6M95.9 136.6l1.1 1.2M97 137.8h.1M98.2 136.6h.1M98.2 136.6l-1.2 1.2M98.2 136.6l1.1 1.2M99.3 137.8h.1M100.5 136.6h.1M100.5 136.6l-1.2 1.2M100.5 136.6l.5 .6M101 137.2h.1"/>
</g>
<circle cx="17.2" cy="41.9" r=".56" fill="#00f"/>
<g fill="none" stroke="#00f" stroke-width=".17">
<path d="M17.8 41.9h.1M17.8 41.9h1.3"/>
<circle cx="17.2" cy="41.9" r="1.89"/>
<circle cx="17.2" cy="41.9" r=".56"/>
</g>
<circle cx="17.2" cy="41.9" r=".56" fill="#00f"/>
<g fill="none" stroke="#00f" stroke-width=".17">
<path d="M17.8 41.9h.1M17.8 41.9h1.3"/>
<circle cx="17.2" cy="41.9" r="1.89"/>
<circle cx="17.2" cy="41.9" r=".56"/>
</g>
<path d="M17.2 34.3h.1M17.2 34.3v5.7M17.2 49.5h.1M17.2 43.8v5.7M19.1 41.9h1.9M21 41.9h.1" fill="none" stroke="#f00" stroke-width=".17"/>
<circle cx="129.5" cy="104.7" r=".37" fill="#f0f"/>
<circle cx="129.5" cy="104.7" r=".37" fill="none" stroke="#f0f" stroke-width=".17"/>
<circle cx="139.1" cy="51.4" r=".37" fill="#f0f"/>
<circle cx="139.1" cy="51.4" r=".37" fill="none" stroke="#f0f" stroke-width=".17"/>
<circle cx="154.3" cy="106.7" r=".37" fill="#f0f"/>
<circle cx="154.3" cy="106.7" r=".37" fill="none" stroke="#f0f" stroke-width=".17"/>
<circle cx="154.3" cy="104.7" r=".37" fill="#f0f"/>
<circle cx="154.3" cy="104.7" r=".37" fill="none" stroke="#f0f" stroke-width=".17"/>
<circle cx="154.3" cy="110.5" r=".37" fill="#f0f"/>
<circle cx="154.3" cy="110.5" r=".37" fill="none" stroke="#f0f" stroke-width=".17"/>
<circle cx="184.8" cy="112.4" r=".37" fill="#f0f"/>
<circle cx="184.8" cy="112.4" r=".37" fill="none" stroke="#f0f" stroke-width=".17"/>
<circle cx="85.7" cy="137.1" r=".37" fill="#f0f"/>
<circle cx="85.7" cy="137.1" r=".37" fill="none" stroke="#f0f" stroke-width=".17"/>
<circle cx="30.5" cy="133.3" r=".37" fill="#f0f"/>
<circle cx="30.5" cy="133.3" r=".37" fill="none" stroke="#f0f" stroke-width=".17"/>
<circle cx="49.5" cy="133.3" r=".37" fill="#f0f"/>
<circle cx="49.5" cy="133.3" r=".37" fill="none" stroke="#f0f" stroke-width=".17"/>
<circle cx="110.5" cy="137.1" r=".37" fill="#f0f"/>
<circle cx="110.5" cy="137.1" r=".37" fill="none" stroke="#f0f" stroke-width=".17"/>
<circle cx="40" cy="133.3" r=".37" fill="#f0f"/>
<circle cx="40" cy="133.3" r=".37" fill="none" stroke="#f0f" stroke-width=".17"/>
<circle cx="131.5" cy="51.4" r=".37" fill="#f0f"/>
<circle cx="131.5" cy="51.4" r=".37" fill="none" stroke="#f0f" stroke-width=".17"/>
<circle cx="123.8" cy="51.4" r=".37" fill="#f0f"/>
<circle cx="123.8" cy="51.4" r=".37" fill="none" stroke="#f0f" stroke-width=".17"/>
<circle cx="188.6" cy="43.8" r=".37" fill="#f0f"/>
<circle cx="188.6" cy="43.8" r=".37" fill="none" stroke="#f0f" stroke-width=".17"/>
<circle cx="17.2" cy="53.3" r=".37" fill="#f0f"/>
<circle cx="17.2" cy="53.3" r=".37" fill="none" stroke="#f0f" stroke-width=".17"/>
<circle cx="17.2" cy="49.5" r=".37" fill="#f0f"/>
<circle cx="17.2" cy="49.5" r=".37" fill="none" stroke="#f0f" stroke-width=".17"/>
<circle cx="61" cy="24.7" r=".37" fill="#f0f"/>
<circle cx="61" cy="24.7" r=".37" fill="none" stroke="#f0f" stroke-width=".17"/>
<circle cx="74.3" cy="24.7" r=".37" fill="#f0f"/>
<circle cx="74.3" cy="24.7" r=".37" fill="none" stroke="#f0f" stroke-width=".17"/>
<circle cx="74.3" cy="38.1" r=".37" fill="#f0f"/>
<circle cx="74.3" cy="38.1" r=".37" fill="none" stroke="#f0f" stroke-width=".17"/>
<circle cx="89.5" cy="49.5" r=".37" fill="#f0f"/>
<circle cx="89.5" cy="49.5" r=".37" fill="none" stroke="#f0f" stroke-width=".17"/>
<circle cx="89.5" cy="41.9" r=".37" fill="#f0f"/>
<circle cx="89.5" cy="41.9" r=".37" fill="none" stroke="#f0f" stroke-width=".17"/>
<circle cx="61" cy="41.9" r=".37" fill="#f0f"/>
<circle cx="61" cy="41.9" r=".37" fill="none" stroke="#f0f" stroke-width=".17"/>
<circle cx="89.5" cy="59" r=".37" fill="#f0f"/>
<circle cx="89.5" cy="59" r=".37" fill="none" stroke="#f0f" stroke-width=".17"/>
<circle cx="78.1" cy="59" r=".37" fill="#f0f"/>
<circle cx="78.1" cy="59" r=".37" fill="none" stroke="#f0f" stroke-width=".17"/>
<circle cx="61" cy="59" r=".37" fill="#f0f"/>
<circle cx="61" cy="59" r=".37" fill="none" stroke="#f0f" stroke-width=".17"/>
<circle cx="47.6" cy="41.9" r=".37" fill="#f0f"/>
<circle cx="47.6" cy="41.9" r=".37" fill="none" stroke="#f0f" stroke-width=".17"/>
<circle cx="74.3" cy="59" r=".37" fill="#f0f"/>
<circle cx="74.3" cy="59" r=".37" fill="none" stroke="#f0f" stroke-width=".17"/>
<circle cx="70.5" cy="59" r=".37" fill="#f0f"/>
<circle cx="70.5" cy="59" r=".37" fill="none" stroke="#f0f" stroke-width=".17"/>
<circle cx="53.3" cy="24.7" r=".37" fill="#f0f"/>
<circle cx="53.3" cy="24.7" r=".37" fill="none" stroke="#f0f" stroke-width=".17"/>
<circle cx="104.8" cy="137.1" r=".37" fill="#f0f"/>
<circle cx="104.8" cy="137.1" r=".37" fill="none" stroke="#f0f" stroke-width=".17"/>
<circle cx="89.5" cy="118.1" r=".37" fill="#f0f"/>
<circle cx="89.5" cy="118.1" r=".37" fill="none" stroke="#f0f" stroke-width=".17"/>
<circle cx="78.1" cy="45.7" r=".37" fill="#f0f"/>
<circle cx="78.1" cy="45.7" r=".37" fill="none" stroke="#f0f" stroke-width=".17"/>
<circle cx="146.7" cy="104.7" r=".37" fill="#f0f"/>
<circle cx="146.7" cy="104.7" r=".37" fill="none" stroke="#f0f" stroke-width=".17"/>
<circle cx="137.2" cy="104.7" r=".37" fill="#f0f"/>
<circle cx="137.2" cy="104.7" r=".37" fill="none" stroke="#f0f" stroke-width=".17"/>
<circle cx="104.8" cy="160" r=".37" fill="#f0f"/>
<circle cx="104.8" cy="160" r=".37" fill="none" stroke="#f0f" stroke-width=".17"/>
<circle cx="40" cy="152.4" r=".37" fill="#f0f"/>
<circle cx="40" cy="152.4" r=".37" fill="none" stroke="#f0f" stroke-width=".17"/>
<circle cx="49.5" cy="152.4" r=".37" fill="#f0f"/>
<circle cx="49.5" cy="152.4" r=".37" fill="none" stroke="#f0f" stroke-width=".17"/>
<circle cx="139.1" cy="68.6" r=".37" fill="#f0f"/>
<circle cx="139.1" cy="68.6" r=".37" fill="none" stroke="#f0f" stroke-width=".17"/>
<circle cx="133.4" cy="68.6" r=".37" fill="#f0f"/>
<circle cx="133.4" cy="68.6" r=".37" fill="none" stroke="#f0f" stroke-width=".17"/>
<circle cx="131.5" cy="68.6" r=".37" fill="#f0f"/>
<circle cx="131.5" cy="68.6" r=".37" fill="none" stroke="#f0f" stroke-width=".17"/>
<g font-size="2.5">
<text x="11.5" y="32.5">10MHZ IN</text>
<text x="171.5" y="53.4">10MHZ SELECT</text>
<text x="3.8" y="62.9">EXT CLK GND</text>
<text x="30.5" y="66.8">EXT CLK</text>
<text x="43.9" y="66.8">TERMINATION</text>
<text x="82" y="76.3">10MHZ INTERNAL CLK ENABLE</text>
</g>
<g font-size="1.7" fill="#f00">
<text x="78.4" y="14.1">+5VIN</text>
<text x="196.5" y="44.6">OSC_10MHZ</text>
<text x="188.8" y="101.7">ENC+</text>
<text x="101.4" y="105.4">3P3VD</text>
<text x="188.8" y="103.6">ENC-</text>
<text x="97.4" y="118.9">125Mhz</text>
<text x="84.2" y="136.8">VCXO_CONT</text>
<text x="135.5" y="137.9">FPGA_PLL</text>
</g>
<g font-size="1.7" fill="#000080">
<text x="40" y="28.2">C201</text>
<text x="40" y="26.3">10NF</text>
<text x="47.7" y="28.2">C202</text>
<text x="47.7" y="26.3">100nF</text>
<text x="62.9" y="28.2">R138</text>
<text x="76.2" y="28.2">R141</text>
<text x="91.5" y="28.2">R140</text>
<text x="62.9" y="30.1">3K3</text>
<text x="76.2" y="30.1">100E</text>
<text x="91.5" y="30.1">3K3</text>
<text x="19.1" y="37.7">J25</text>
<text x="22.9" y="38.7">C227</text>
<text x="26.7" y="39.2">TC1-1T</text>
<text x="57.2" y="38.7">C215</text>
<text x="64.8" y="39.6">Q3</text>
<text x="82" y="39.6">Q4</text>
<text x="177.2" y="37.7">J20</text>
<text x="5.8" y="47.2">J24</text>
<text x="21" y="45.3">100nF 2</text>
<text x="55.3" y="45.3">100nF</text>
<text x="62.9" y="47.2">MMBT3906</text>
<text x="78.1" y="47.2">MMBT3906</text>
<text x="112.4" y="47.2">L33</text>
<text x="148.6" y="47.2">U26</text>
<text x="28.6" y="52.6">T5</text>
<text x="38.1" y="53">J22</text>
<text x="62.9" y="53">R139</text>
<text x="80" y="53">R142</text>
<text x="91.5" y="53">R128</text>
<text x="99.1" y="53">C200</text>
<text x="49.6" y="55.8">R143</text>
<text x="62.9" y="54.9">6K8</text>
<text x="80" y="54.9">270E</text>
<text x="91.5" y="54.9">6K8</text>
<text x="99.1" y="54.9">100nF MMZ2012R601A</text>
<text x="125.8" y="58.7">C217</text>
<text x="141" y="58.7">C216</text>
<text x="148.6" y="56.8">10MHZ 3.2X5MM</text>
<text x="49.6" y="62.5">50E</text>
<text x="97.2" y="62.5">J23</text>
<text x="125.8" y="60.6">10NF</text>
<text x="133.2" y="60.4">10UF</text>
<text x="141" y="60.6">100NF</text>
<text x="167.7" y="93">U14</text>
<text x="118.1" y="100.6">L16</text>
<text x="114.3" y="108.2">MMZ2012R601A</text>
<text x="131.5" y="110.1">C125</text>
<text x="139.1" y="112">C124</text>
<text x="139.1" y="113.9">100nF</text>
<text x="148.6" y="112">C141</text>
<text x="148.6" y="113.9">10NF</text>
<text x="165.8" y="115.8">SN65LVDM180D</text>
<text x="19.7" y="129.2">L18</text>
<text x="64.8" y="129.2">U16</text>
<text x="12.4" y="136.2">MMZ2012R601A</text>
<text x="97.2" y="134.9">R83</text>
<text x="122" y="134.9">R76</text>
<text x="32.3" y="142.5">C167</text>
<text x="51.3" y="142.5">C169</text>
<text x="66.7" y="140.6">122.88MHZ</text>
<text x="97.2" y="140.6">47K</text>
<text x="106.7" y="142.5">R82</text>
<text x="122" y="140.6">3K3</text>
<text x="32.4" y="144.4">10NF</text>
<text x="41.8" y="144.2">10uF</text>
<text x="51.5" y="144.4">100nF</text>
<text x="89.4" y="144.4">C151</text>
<text x="89.4" y="146.1">10NF</text>
<text x="106.7" y="144.4">10K</text>
<text x="108.5" y="155.8">C149</text>
<text x="114.2" y="150.1">C150</text>
<text x="114.2" y="151.8">47NF</text>
<text x="108.5" y="157.6">330NF</text>
</g>
<g font-size="1.7">
<text x="45.3" y="25.3" transform="rotate(-90 45.3 25.3)">1</text>
<text x="53" y="25.3" transform="rotate(-90 53 25.3)">1</text>
<text x="45.3" y="30.9" transform="rotate(-90 45.3 30.9)">2</text>
<text x="53" y="30.9" transform="rotate(-90 53 30.9)">2</text>
<text x="16.8" y="38.7" transform="rotate(-90 16.8 38.7)">2, 3</text>
<text x="20.6" y="41.5">1</text>
<text x="26.2" y="41.5">2</text>
<text x="26.3" y="41.5">3</text>
<text x="33.8" y="41.5">4</text>
<text x="54.9" y="41.5">1</text>
<text x="60.4" y="41.5">2</text>
<text x="174.9" y="43.4">3</text>
<text x="174.9" y="45.3">4</text>
<text x="184.3" y="43.4">1</text>
<text x="184.3" y="45.3">2</text>
<text x="10.9" y="51">1</text>
<text x="10.9" y="52.9">2</text>
<text x="16.8" y="48" transform="rotate(-90 16.8 48)">4, 5</text>
<text x="26.3" y="49.1">1</text>
<text x="33.8" y="49.1">6</text>
<text x="96.8" y="52" transform="rotate(-90 96.8 52)">1</text>
<text x="106.3" y="51">1</text>
<text x="117.6" y="51">2</text>
<text x="146.3" y="52.9">2</text>
<text x="146.3" y="51">4</text>
<text x="161.4" y="51">3</text>
<text x="161.4" y="52.9">1</text>
<text x="43.3" y="56.7">1</text>
<text x="43.3" y="58.6">2</text>
<text x="96.8" y="57.6" transform="rotate(-90 96.8 57.6)">2</text>
<text x="123.4" y="57.7" transform="rotate(-90 123.4 57.7)">1</text>
<text x="131.1" y="55.8" transform="rotate(-90 131.1 55.8)">1</text>
<text x="138.7" y="57.7" transform="rotate(-90 138.7 57.7)">1</text>
<text x="123.4" y="63.3" transform="rotate(-90 123.4 63.3)">2</text>
<text x="131.1" y="63.3" transform="rotate(-90 131.1 63.3)">2</text>
<text x="138.7" y="63.3" transform="rotate(-90 138.7 63.3)">2</text>
<text x="102.4" y="66.3">1</text>
<text x="102.4" y="68.2">2</text>
<text x="108.6" y="69">3P3VD</text>
<text x="163.4" y="94.8">2</text>
<text x="178.6" y="94.8">12</text>
<text x="163.4" y="100.5">5</text>
<text x="178.6" y="96.7">11</text>
<text x="178.6" y="100.5">9</text>
<text x="113.9" y="104.4">1</text>
<text x="125.2" y="104.4">2</text>
<text x="163.4" y="104.4">3</text>
<text x="163.4" y="106.3">4</text>
<text x="178.6" y="102.4">10</text>
<text x="129.2" y="109.1" transform="rotate(-90 129.2 109.1)">1</text>
<text x="136.8" y="111" transform="rotate(-90 136.8 111)">1</text>
<text x="146.3" y="111" transform="rotate(-90 146.3 111)">1</text>
<text x="162.5" y="110.1">14</text>
<text x="162.5" y="112">13</text>
<text x="178.6" y="110.1">6</text>
<text x="178.6" y="112">7</text>
<text x="129.2" y="116.6" transform="rotate(-90 129.2 116.6)">2</text>
<text x="136.8" y="116.6" transform="rotate(-90 136.8 116.6)">2</text>
<text x="146.3" y="116.6" transform="rotate(-90 146.3 116.6)">2</text>
<text x="9.6" y="124.2">3P3VD</text>
<text x="13" y="132.9">1</text>
<text x="24.3" y="132.9">2</text>
<text x="62.5" y="136.7">2</text>
<text x="62.5" y="132.9">4</text>
<text x="79.5" y="132.9">3</text>
<text x="79.5" y="136.7">1</text>
<text x="30.1" y="141.5" transform="rotate(-90 30.1 141.5)">1</text>
<text x="39.6" y="139.6" transform="rotate(-90 39.6 139.6)">1</text>
<text x="49.1" y="141.5" transform="rotate(-90 49.1 141.5)">1</text>
<text x="85.3" y="141.5" transform="rotate(-90 85.3 141.5)">1</text>
<text x="30.1" y="147.1" transform="rotate(-90 30.1 147.1)">2</text>
<text x="39.6" y="147.1" transform="rotate(-90 39.6 147.1)">2</text>
<text x="49.1" y="147.1" transform="rotate(-90 49.1 147.1)">2</text>
<text x="85.3" y="147.1" transform="rotate(-90 85.3 147.1)">2</text>
<text x="110.1" y="147.2" transform="rotate(-90 110.1 147.2)">1</text>
<text x="104.4" y="153" transform="rotate(-90 104.4 153)">1</text>
<text x="110.1" y="152.8" transform="rotate(-90 110.1 152.8)">2</text>
<text x="104.4" y="158.5" transform="rotate(-90 104.4 158.5)">2</text>
<text x="123.9" y="193.9">Copyright 2011 - Kevin Wheatley M0KHZ, Phil Harman VK6APH, Kjell Karlsen LA2NI and Abhi Arunoday</text>
<text x="139.1" y="195.8">Title</text>
<text x="156.2" y="197.7">Derived from the work of the HPSDR community.</text>
<text x="165.8" y="195.8">Hermes: CLOCKS</text>
<text x="169.6" y="192">HPSDR</text>
<text x="139.1" y="201.5">Size</text>
<text x="139.1" y="199.6">Released under TAPR Non-commercial Hardware License.</text>
<text x="141" y="203.5">Custom</text>
<text x="146.7" y="201.5">Document Number</text>
<text x="188.6" y="199.6">http://www.tapr.org/NCL</text>
<text x="198.2" y="203.5">GAMMA v15</text>
<text x="202" y="201.5">Rev</text>
<text x="139.1" y="207.3">Date:</text>
<text x="177.2" y="207.3">Sheet</text>
<text x="186.7" y="207.3">6</text>
<text x="192.4" y="207.3">of</text>
<text x="198.2" y="207.3">9</text>
</g>
<g font-size="1.7" fill="#004080">
<text x="149.6" y="52.2">VDD</text>
<text x="155.4" y="52.2">OUT</text>
<text x="149.6" y="54.1">GND CONT</text>
<text x="166.7" y="96.1">R</text>
<text x="166.7" y="101.8">D</text>
<text x="175.1" y="96.1">A</text>
<text x="175.1" y="98">B</text>
<text x="175.1" y="101.8">Y</text>
<text x="166.7" y="105.6">RE</text>
<text x="166.7" y="107.5">DE</text>
<text x="174.3" y="103.7">10</text>
<text x="166.7" y="111.3">VCC</text>
<text x="166.7" y="113.2">VCC</text>
<text x="172.3" y="111.3">GND</text>
<text x="172.3" y="113.2">GND</text>
<text x="65.8" y="138">GND</text>
<text x="65.8" y="134.2">VDD</text>
<text x="72.2" y="138">CONT</text>
<text x="73.4" y="134.2">OUT</text>
</g>
<g font-size="1.7" fill="#00f">
<text x="132.1" y="58.7">+C203</text>
<text x="130.2" y="112">+ 10uF</text>
<text x="40.6" y="142.5">+C168</text>
</g>
<g font-size="1.4">
<text x="22.5" y="1.4">5</text>
<text x="63.7" y="1.4">4</text>
<text x="104.8" y="1.4">3</text>
<text x="146" y="1.4">2</text>
<text x="187.1" y="1.4">1</text>
<text x=".5" y="28.8">D</text>
<text x="208.2" y="28.8">D</text>
<text x=".5" y="80.3">C</text>
<text x="208.2" y="80.3">C</text>
<text x=".5" y="131.7">B</text>
<text x="208.2" y="131.7">B</text>
<text x=".5" y="183.1">A</text>
<text x="208.2" y="183.1">A</text>
<text x="22.5" y="209.1">5</text>
<text x="63.7" y="209.1">4</text>
<text x="104.8" y="209.1">3</text>
<text x="146" y="209.1">2</text>
<text x="187.1" y="209.1">1</text>
</g>
</svg>
